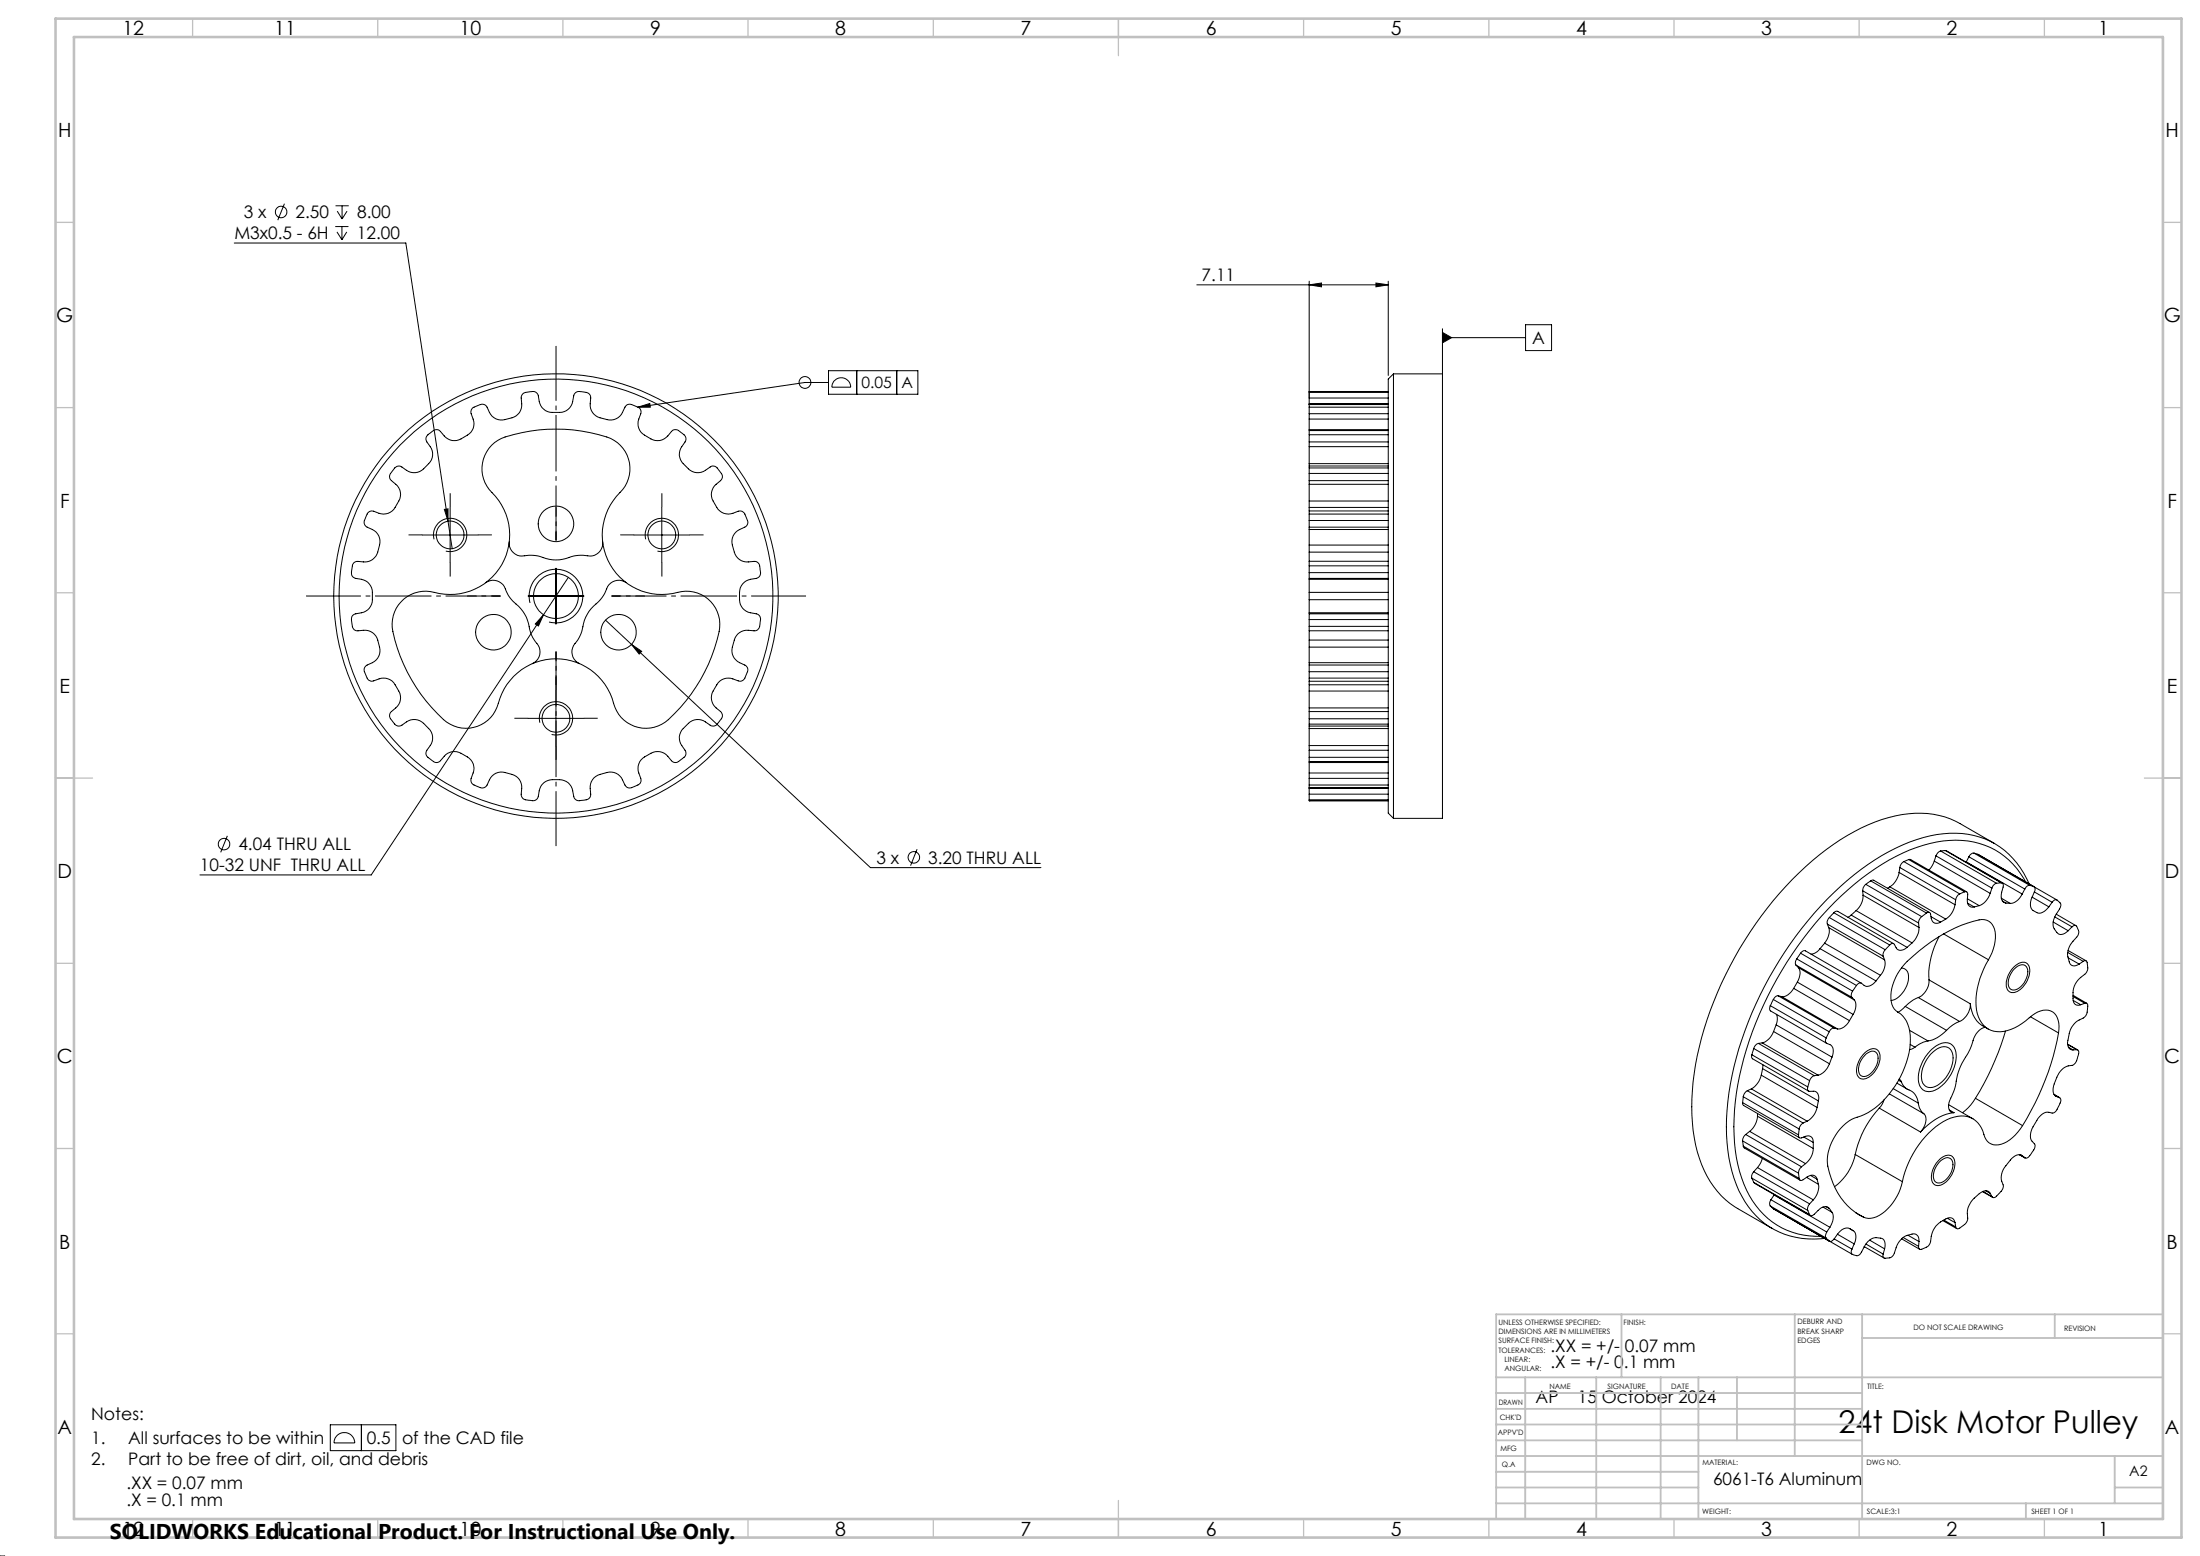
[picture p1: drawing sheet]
<svg xmlns="http://www.w3.org/2000/svg" width="594mm" height="420mm" viewBox="0 0 594 420" stroke-linecap="round" stroke-linejoin="round" font-family="sans-serif">
<g fill="none" stroke="#000" stroke-width=".27">
<path d="M76.8 55l-1.8 4.4M90.6 55.5h3.6M91.1 57l1.3 2.1M92.4 55.5v3.6M93.7 57l-1.3 2.1M63.3 65.6h46.3l12.5 82.5M90.5 61.2h3.6M91 62.6l1.3 2.1M92.3 61.2v3.5M93.6 62.6l-1.3 2.1M323.1 76.9h51.7M353.5 76.9l3.3-.5v1z"/>
<path d="M353.5 75.9v31.5M371.5 76.4l3.3 .5-3.3 .5zM374.8 75.9v25.4M389.5 89.7l2.4 1.4-2.4 1.5zM389.5 91.1h22.4M389.5 88.7v12.2M411.9 87.6h7v7h-7zM115.5 117.4l.8-.6a1.74 1.74 0 0 1 2.6-.3 4.5 4.5 0 0 0 4.4 2.4l1.2-.4a5.8 5.8 0 0 0 3.3-2.9 5.4 5.4 0 0 0-.7-4.2 1.74 1.74 0 0 1 1.7-1.8l.5-.2a1.55 1.55 0 0 1 2.2 .5 4 4 0 0 0 4.8 3.4 5.4 5.4 0 0 0 4-1.9l.6-1.8-.2-2.4a2.11 2.11 0 0 1 2.4-1.5 1.65 1.65 0 0 1 2.2 1.1 4.3 4.3 0 0 0 2.6 4.3l1.2 .2a5.2 5.2 0 0 0 4.3-.8 5.3 5.3 0 0 0 1.6-3.9 2.53 2.53 0 0 1 3-.7 1.44 1.44 0 0 1 1.5 1.5 4.1 4.1 0 0 0 1.9 5.2l2.5 .7a3.6 3.6 0 0 0 4.2-2l.8-1.6a2.01 2.01 0 0 1 2.7-.1 1.61 1.61 0 0 1 1.4 2.1 4.4 4.4 0 0 0 .1 5l.9 .8a4.7 4.7 0 0 0 4.8 1.2 8.3 8.3 0 0 0 2.9-2.6 2.77 2.77 0 0 1 2.8 1.1 1.48 1.48 0 0 1 .5 2.1 4.3 4.3 0 0 0-1.2 4.8l.7 1a4.7 4.7 0 0 0 4.2 2.5 8.5 8.5 0 0 0 3.5-1.8 2.7 2.7 0 0 1 2.4 1.8 1.44 1.44 0 0 1 0 2.1 4.1 4.1 0 0 0-2.3 5l1.2 2.3a3.6 3.6 0 0 0 4.4 1.6l1.7-.6a1.93 1.93 0 0 1 1.9 1.8 1.6 1.6 0 0 1-.4 2.5 4.3 4.3 0 0 0-3.5 3.6l.1 1.2a4.8 4.8 0 0 0 2.5 4.3 8.9 8.9 0 0 0 3.9 .2 2.78 2.78 0 0 1 1.2 2.7 1.45 1.45 0 0 1-1.1 1.8 4 4 0 0 0-4.5 3.8 5.6 5.6 0 0 0 .8 4.3 5.3 5.3 0 0 0 3.9 1.6 2.02 2.02 0 0 1 .8 2.6 1.65 1.65 0 0 1-1.6 1.9 4.3 4.3 0 0 0-4.8 1.3l-.5 1.2a4.7 4.7 0 0 0 0 4.9 9.3 9.3 0 0 0 3.2 2.1 2.51 2.51 0 0 1-.2 2.8 1.51 1.51 0 0 1-2 1.2 4.3 4.3 0 0 0-5 .1l-.8 .9a4.7 4.7 0 0 0-1.2 4.8 5.6 5.6 0 0 0 2.4 2.6 2.04 2.04 0 0 1-.6 2.7 1.61 1.61 0 0 1-2.4 .8 4.3 4.3 0 0 0-4.8-1.2l-1 .7a4.7 4.7 0 0 0-2.5 4.3 5.6 5.6 0 0 0 1.7 3.2 1.98 1.98 0 0 1-1.3 2.4 1.6 1.6 0 0 1-2.5 .2 4.1 4.1 0 0 0-5-2.2 5.4 5.4 0 0 0-4 3.7 5.8 5.8 0 0 0 .8 3.6 2.06 2.06 0 0 1-1.9 2 1.63 1.63 0 0 1-2.5-.5 4.4 4.4 0 0 0-3.6-3.5l-1.2 .1a4.8 4.8 0 0 0-4.2 2.5 5.8 5.8 0 0 0-.2 3.6 2.17 2.17 0 0 1-2.6 1.5 1.5 1.5 0 0 1-2-1.1 4.3 4.3 0 0 0-2.6-4.3 6.6 6.6 0 0 0-5.5 .6 5.5 5.5 0 0 0-1.5 3.9 2.05 2.05 0 0 1-2.7 .8 1.66 1.66 0 0 1-1.9-1.6 4.3 4.3 0 0 0-1.3-4.8l-1.1-.6a4.7 4.7 0 0 0-5 0 9.3 9.3 0 0 0-2.1 3.3 2.74 2.74 0 0 1-3-.3 1.43 1.43 0 0 1-1-1.9 4.2 4.2 0 0 0-.1-5 6.9 6.9 0 0 0-5-2.2 5.2 5.2 0 0 0-3.4 2.6 1.98 1.98 0 0 1-2.6-.7 1.59 1.59 0 0 1-.8-2.3 4.1 4.1 0 0 0 .9-5.4l-1.8-1.9a3.6 3.6 0 0 0-4.7-.3l-1.4 1a2.02 2.02 0 0 1-2.4-1.4 1.63 1.63 0 0 1-.2-2.4 4.3 4.3 0 0 0 2.4-4.4l-.4-1.2a5.3 5.3 0 0 0-2.9-3.2 5.2 5.2 0 0 0-4.2 .6 1.99 1.99 0 0 1-1.9-2 1.63 1.63 0 0 1 .4-2.4 4 4 0 0 0 3.4-4.8 4.7 4.7 0 0 0-2.5-4.3 8.8 8.8 0 0 0-3.9-.2 2.9 2.9 0 0 1-1.2-2.8 1.43 1.43 0 0 1 1.2-1.7 4.4 4.4 0 0 0 4.2-2.6l.2-1.2a5.2 5.2 0 0 0-.8-4.3 5.3 5.3 0 0 0-3.9-1.5 2.21 2.21 0 0 1-.7-2.9 1.47 1.47 0 0 1 1.6-1.7 4.3 4.3 0 0 0 4.8-1.3l.5-1.2a5.6 5.6 0 0 0 .3-4.3 5.4 5.4 0 0 0-3.4-2.5 2 2 0 0 1-.1-2.8 1.66 1.66 0 0 1 2.1-1.4 4 4 0 0 0 5.8-1 4.8 4.8 0 0 0 1.2-4.8 5.8 5.8 0 0 0-2.4-2.7 2.01 2.01 0 0 1 .7-2.6 1.66 1.66 0 0 1 2.3-.8 4 4 0 0 0 5.9 .5 5.6 5.6 0 0 0 2.4-3.7 5.3 5.3 0 0 0-1.7-3.9l-.1-.7zM172.2 109.9l3.2-1 .2 1zM223.7 100.1h24.1v6.3h-24.1zM223.7 103.2h-6.4l-45.1 6.7M225.2 102.8a2.56 2.56 0 0 1 2.8-.7 2.56 2.56 0 0 1 1.7 2.4h-5.1l.2-.9z"/>
<path d="M231.3 100.1v6.3M242.1 100.1v6.3M353.5 117.4v1.9M353.5 116.2v1.2M353.5 116v.2M353.5 113.1v2.9M353.5 109.9v1.8M353.5 109.2v.7M353.5 109.1v.1M353.5 105.9v1.5M353.5 105.7v.2M353.5 105.7h.1"/>
<path d="M353.5 116h21.3M353.5 109.1h21.3M353.5 105.7h21.3M353.5 107.4v1.7M353.5 111.7v1.4M353.5 119.3v1.3M353.5 119.3h21.3M353.5 117.4h21.3M353.5 116.2h21.3M353.5 113.1h21.3M353.5 111.7h21.3M353.5 109.9h21.3"/>
<path d="M353.5 109.2h21.3M353.5 109h21.3M353.5 107.4h21.3M353.5 105.9h21.3M376.2 100.9v120M376.2 100.9l-1.4 1.4v117.2l1.4 1.4M376.2 100.9h13.3M389.5 100.9v120h-13.3M120 137.5l1-.1v3.3zM121.5 136.9v15M132.7 120.2a10.5 10.5 0 0 1 5.9-2.9 44.3 44.3 0 0 1 26.3 1 9 9 0 0 1 2.5 14.6 16.2 16.2 0 0 0-2.3 20 16.2 16.2 0 0 0 18.9 6.8 9 9 0 0 1 10.2 10.8 44.7 44.7 0 0 1-14.6 24.4 9.1 9.1 0 0 1-14.3-6.4 16.2 16.2 0 0 0-16.5-10.6 16.2 16.2 0 0 0-14.6 13 9 9 0 0 1-14.4 3.4 45.1 45.1 0 0 1-13.9-24.9 9 9 0 0 1 11.4-9.5 16.1 16.1 0 0 0 18.5-8 16.1 16.1 0 0 0-3.7-19.8 9 9 0 0 1 .6-11.9zM178.7 136.9v15"/>
<path d="M353.5 138.8v1.7M353.5 137.9v.9M353.5 137v.9M353.5 127.8v1.9M353.5 126.3v1.5M353.5 125.8v.5M353.5 130.7v4.5M353.5 120.6v4.5M353.5 137.9h21.3M353.5 125.8h21.3M353.5 125.1v.7M353.5 129.7v1"/>
<path d="M353.5 135.2v1.8M353.5 138.8h21.3M353.5 137h21.3M353.5 129.7h21.3M353.5 127.8h21.3M353.5 126.3h21.3M353.5 130.7h21.3M353.5 135.2h21.3M353.5 125.1h21.3M353.5 120.6h21.3M114 144.4h15M117.2 145.6a4.5 4.5 0 0 1 3.9-5.7 4.5 4.5 0 0 1 4.9 4.9 4.5 4.5 0 0 1-5.6 3.9"/>
<path d="M131.1 157.3a3.6 3.6 0 0 1 5.6 2.2 10 10 0 0 0 3.3 4.1 10.9 10.9 0 0 1 3.2 6.8l.7 1.7 .7 1.1a3.5 3.5 0 0 1-.9 5.9M137.5 146.2a3.5 3.5 0 0 0 4.7 3.7 10 10 0 0 1 5.2 .9 10.7 10.7 0 0 0 7.5-.7l3.1-.2a3.6 3.6 0 0 0 4.7-3.7M150.1 153.4v15M153.5 155.8l-53.3 80.4h-46.2M169.1 157.3a3.6 3.6 0 0 0-5.6 2.2 12.7 12.7 0 0 1-3.9 4.8 11.4 11.4 0 0 0-2.5 6.1l-1.1 2.3a4.1 4.1 0 0 0-1 5.2l.9 .9 .6 .3M171.2 144.4h15M174.3 145.6a4.5 4.5 0 0 1 4-5.7 4.5 4.5 0 0 1 4.9 4.9 4.5 4.5 0 0 1-5.7 3.9M353.5 154.6v1.5M353.5 152.7v1.9M353.5 156.4v3.5M353.5 149v2.5M353.5 140.5v1.8"/>
<path d="M353.5 142.9v4.2M353.5 156.1h21.3M353.5 154.6h21.3M353.5 152.7h21.3M353.5 156.4h21.3M353.5 142.3v.6M353.5 147.1v1.9M353.5 156.1v.3M353.5 159.9v2M353.5 159.9h21.3M353.5 149h21.3M353.5 142.3h21.3"/>
<path d="M353.5 140.5h21.3M353.5 142.9h21.3M353.5 147.1h21.3M374.8 151.5h-21.3v1.2M142.6 160.9h15M143.1 162.8a7.2 7.2 0 0 1 6.4-9.1 7.2 7.2 0 0 1 7.8 7.9 7.2 7.2 0 0 1-9.1 6.3M146.8 165.9l-1.4 3.1-.9-.6zM163.5 167.4l7 6.5M170.5 173.9l2.7 1.9-.6 .7zM170.5 173.9l64.5 60.3h46.1M353.5 165.7v1.5M353.5 167.2v1.9"/>
<path d="M353.5 169.1v1.2M353.5 161.9v3.5M353.5 170.3v2.5M353.5 179.5v1.8M353.5 174.7v4.2M353.5 170.3h21.3M353.5 167.2h21.3M353.5 165.7h21.3M353.5 169.1h21.3M353.5 165.4v.3M353.5 172.8v1.9M353.5 178.9v.6"/>
<path d="M353.5 165.4h21.3M353.5 161.9h21.3M353.5 172.8h21.3M353.5 179.5h21.3M353.5 178.9h21.3M353.5 174.7h21.3M142.6 193.9h15M145.8 195.1a4.5 4.5 0 0 1 3.9-5.7 4.5 4.5 0 0 1 4.9 4.9 4.5 4.5 0 0 1-5.7 3.9M150.1 186.4v15M353.5 181.3v1.7M353.5 183v.9M353.5 183.9v.9"/>
<path d="M353.5 192.1v1.9M353.5 194v1.5M353.5 195.5v.5M353.5 186.5v4.6M353.5 196.7v4.5M353.5 183.9h21.3M353.5 196h21.3M353.5 184.8v1.7M353.5 191.1v1M353.5 196v.7M353.5 181.3h21.3M353.5 183h21.3"/>
<path d="M353.5 184.8h21.3M353.5 194h21.3M353.5 192.1h21.3M353.5 195.5h21.3M353.5 191.1h21.3M353.5 186.5h21.3M353.5 196.7h21.3M353.5 202.5v1.9M353.5 204.4v1.1M353.5 205.5v.3M353.5 205.8v2.9M353.5 210.1v1.8"/>
<path d="M353.5 211.9v.7M353.5 212.6v.1M353.5 214.4v1.5M353.5 215.9v.2M353.5 216.1h.1M353.5 205.8h21.3M353.5 212.7h21.3M353.5 216.1h21.3M353.5 201.2v1.3M353.5 208.7v1.4M353.5 212.7v1.7M353.5 204.4h21.3"/>
<path d="M353.5 202.5h21.3M353.5 201.2h21.3M353.5 205.5h21.3M353.5 208.7h21.3M353.5 211.9h21.3M353.5 210.1h21.3M353.5 212.6h21.3M353.5 212.8h21.3M353.5 215.9h21.3M353.5 214.4h21.3M61.4 225.6l-1.8 4.5M247.6 229.2l-1.7 4.5"/>
<path d="M503.8 238.7a2.14 2.14 0 0 0-.9 1.7M503.8 238.7l15.1 8.7M505.1 237.8l.7-.3 15.2 8.8M505.1 237.8l-1.3 .9M505.1 237.8l15.1 8.7M510.3 239.4l-.7 .4M510.3 239.4l15.1 8.7M512.8 235.5a5.8 5.8 0 0 1-2.5 3.9M512.8 235.5l15.1 8.7M512.9 234.2l-.1 1.3M512.9 234.2l15.1 8.7M514 232.6a2.21 2.21 0 0 0-1.1 1.6"/>
<path d="M514 232.6l15.1 8.7M515.3 232h.6l15.1 8.7M515.3 232l-1.3 .6M515.3 232l15.1 8.7M522.3 232.4l-.9 1.7-.6 .7M522.3 232.4l15.1 8.7M522.7 231l-.4 1.4M522.7 231l15.1 8.7M524 229.7a2.05 2.05 0 0 0-1.3 1.3M524 229.7l15.1 8.7M525.2 229.6l15.4 8.8M525.2 229.6l-1.2 .1"/>
<path d="M525.2 229.6l15.1 8.7M530.9 232.6v.1M530.9 232.6l15.1 8.7M531.6 231.3l-.7 1.3M531.6 231.3l15.1 8.7M533 230.3l1 .3M533 230.3a1.58 1.58 0 0 0-1.4 1M533 230.3l15 8.7M534 230.6l21.3 12.3M534 230.6h.1M537.8 239.7l-.4 1.4M538.6 227.7l-9.4-5.4a24.6 24.6 0 0 0-19.3-1.6 60 60 0 0 0-26 16.7 98.8 98.8 0 0 0-26.5 52.3 49.5 49.5 0 0 0 2 24.6 23.3 23.3 0 0 0 9.8 11.9l9.3 5.4"/>
<path d="M539.1 238.4a1.86 1.86 0 0 0-1.3 1.3M540.3 238.3l-1.2 .1M540.3 238.3a.78 .78 0 0 1 .5 1.1l-.3 1.4a2.02 2.02 0 0 0 1.1 3M546.7 240l-.7 1.3M546.9 238a20.9 20.9 0 0 0-22.2-11 46.9 46.9 0 0 0-22.1 10.2 94.9 94.9 0 0 0-34.1 60.3 43.2 43.2 0 0 0 3.8 25.2 20.7 20.7 0 0 0 19.4 11M547.9 238.6a21.6 21.6 0 0 0-23.2-13.5 47.4 47.4 0 0 0-24.1 11.1 98.2 98.2 0 0 0-33.8 58.9 48.2 48.2 0 0 0 2.7 26.3 21.6 21.6 0 0 0 23.2 12.9M548 239a1.35 1.35 0 0 0-1.3 1M548 239a1.18 1.18 0 0 1 1.2 .5 1.18 1.18 0 0 1 .1 1.3M485.1 258.8a1.53 1.53 0 0 0-.2 1.7M485.1 258.8l15.1 8.7M486.2 257.3a1.08 1.08 0 0 1 1.3-.6l15 8.7M486.2 257.3l-1.1 1.5"/>
<path d="M486.2 257.3l15.1 8.7M491.4 256.1l-1.3 1.1-1.1 .3M491.4 256.1l15.1 8.7M492.7 254.6l-1.3 1.5M492.7 254.6l15 8.7M493.4 249.4l.3 1M493.4 249.4l15.1 8.7M493.7 250.4a4.9 4.9 0 0 1-1 4.2M493.7 250.4l15.1 8.7M493.9 247.7a1.79 1.79 0 0 0-.5 1.7M493.9 247.7l15.1 8.6M495.1 246.4l.6-.4h.5l15.1 8.7"/>
<path d="M495.1 246.4l-1.2 1.3M495.1 246.4l15.1 8.7M499.8 247l-.9 .6M499.8 247l15.1 8.7M501.2 245.8l-1.4 1.2M501.2 245.8l15.1 8.7M502.9 240.4l.1 1.2M502.9 240.4l15.1 8.7M503 241.6a5.3 5.3 0 0 1-1.8 4.2M503 241.6l15.1 8.7M508.5 258.1l.3 1M508.8 259.1a4.6 4.6 0 0 1-1.1 4.2"/>
<path d="M509 256.3a2.11 2.11 0 0 0-.5 1.8M510.2 255.1l-1.2 1.2M510.2 255.1a.75 .75 0 0 1 1.3-.2 1.8 1.8 0 0 0 1.7 1.6l.8-.2 .9-.6M516.3 254.5l-1.4 1.2M518 249.1l.1 1.2M518.1 250.3a5.7 5.7 0 0 1-1.8 4.2M518.9 247.4a2.14 2.14 0 0 0-.9 1.7M520.2 246.5l-1.3 .9M520.2 246.5a.6 .6 0 0 1 .6-.3 .6 .6 0 0 1 .5 .6 2.53 2.53 0 0 0 1 2.3l.8 .1 .8-.3M521.4 247.4l2.5 1.5M523.6 252.8a21.6 21.6 0 0 0-2.8 11.7M524.8 252.1l12.1 7"/>
<path d="M525.4 248.1l-1.5 .8M527.9 244.2a5.8 5.8 0 0 1-2.5 3.9M528 242.9l-.1 1.3M529.1 241.3a2.21 2.21 0 0 0-1.1 1.6M530.4 240.7l-1.3 .6M530.4 240.7a.62 .62 0 0 1 .7 .1 .62 .62 0 0 1 .2 .7 3.6 3.6 0 0 0 .3 3 1.33 1.33 0 0 0 1.4 .3M531.2 242.6l3.2 1.9M531.2 243.8l1.8 1M534.4 244.5l-1.4 .3M536.9 259.1a20.6 20.6 0 0 0-3 14.5 6.2 6.2 0 0 0 9 4.3l2-1 3-2.2a6 6 0 0 1 5.7-1.8 4.6 4.6 0 0 1 2.3 5l-.1 .9M536.9 259.1a10.4 10.4 0 0 0 1.3-9 3.3 3.3 0 0 0-3.8-1.8 41.4 41.4 0 0 0-21.5 13.6 10.8 10.8 0 0 0-1.8 9.9l1.3 1.4M537.4 241.1a5 5 0 0 1-3 3.4"/>
<path d="M540.3 242.4l2.5 1.5M540.6 243.2l1 .6M541.6 243.8l1.2 .1M546 241.3a4 4 0 0 1-3.2 2.6M548.7 242.2a2.68 2.68 0 0 0 2 4.3l1.3-.5 1.2-1.2M548.7 242.2l4.5 2.6M549.3 240.8l-.6 1.4M549.3 240.8l4.8 2.7M554.1 243.5a1.06 1.06 0 0 1 .9-.7 1.06 1.06 0 0 1 1 .7 1.31 1.31 0 0 1 .1 1.9l-.9 1.3a3.7 3.7 0 0 0 .7 5.4h1.2l1.3-.9M554.1 243.5l-.9 1.3M554.4 248.9l4 2.3M554.8 247.5l4.6 2.7"/>
<path d="M555.2 246.8l5.3 3.1M558.3 257.1l4.2 2.4M558.4 256.6l4.8 2.7M558.4 258.5l3 1.7M559.4 250.2a.87 .87 0 0 1 1.1-.4 .87 .87 0 0 1 .5 1 1.75 1.75 0 0 1-.3 2.2 5.9 5.9 0 0 0-2.4 5.3 2.71 2.71 0 0 0 1 2.2 1.85 1.85 0 0 0 2.1-.3M559.4 250.2l-1 1M562.5 259.5a.73 .73 0 0 1 .9 0 .73 .73 0 0 1 .2 .9l.1 .7a2.06 2.06 0 0 1-.8 1.9 6.3 6.3 0 0 0-2.9 7.8 1.34 1.34 0 0 0 1.8 .4M562.5 259.5l-1.1 .7M478 271.4a1.12 1.12 0 0 0 .1 1.5l15.1 8.7M478 271.4l15.1 8.8M478.8 269.8l-.8 1.6M478.8 269.8l15.1 8.7"/>
<path d="M478.9 278.4a4.7 4.7 0 0 1-3.1 3.1M478.9 278.4l15.1 8.7M479.6 276.6l-.7 1.8M479.6 276.6l15 8.7M479.6 273.8l.3 1.2-.3 1.6M480.1 268.8a1.49 1.49 0 0 0-1.3 1M480.1 268.8l.9 .2M480.1 268.8l15.1 8.7M481 269l15.1 8.7M484.3 266.8a3.7 3.7 0 0 1-3.3 2.2M484.3 266.8l15.1 8.7M484.9 260.5l.7 .7"/>
<path d="M484.9 260.5l15.1 8.7M485.3 265.1l-1 1.7M485.3 265.1l15 8.7M485.6 261.2a3.5 3.5 0 0 1-.3 3.9M485.6 261.2l15 8.7M493.9 278.5l-.8 1.7M495.2 277.5a1.49 1.49 0 0 0-1.3 1M495.2 277.5l.9 .2M499.4 275.5a3.6 3.6 0 0 1-3.3 2.2M500 269.2l.6 .7M500.2 267.5a1.53 1.53 0 0 0-.2 1.7M500.3 273.8l-.9 1.7"/>
<path d="M500.6 269.9a3.5 3.5 0 0 1-.3 3.9M501.3 266l-1.1 1.5M506.5 264.8a2.4 2.4 0 0 1-4 .5l-.7 .2-.5 .5M507.7 263.3l-1.2 1.5M512.3 273.1l.2 .1M512.3 273.2h.1M512.4 273.2a8.6 8.6 0 0 1 3.4 8.5 25.2 25.2 0 0 1-11.4 18.6l-1 .5a13.1 13.1 0 0 0-9.9 14 19.4 19.4 0 0 0 8.5 13.2l1.2 .6M513.4 261.3a2.1 2.1 0 0 1 1.9 2.8 6.8 6.8 0 0 1-4.7 6M514.4 271.7l-1.8 1.6M514.4 271.7l11.2 6.4M515.6 278.1l5 2.9M517.9 269.3a10.2 10.2 0 0 0-3.5 2.4"/>
<path d="M517.9 269.3l11.2 6.4M520.8 264.5a5.1 5.1 0 0 1-2.9 4.8M520.8 264.5l11.2 6.5M525.6 278.1a8.9 8.9 0 0 1-5 2.9M529.1 275.7a9.1 9.1 0 0 0-3.5 2.4M532 271a5.2 5.2 0 0 1-2.9 4.7M532 271a7.7 7.7 0 0 0 4.8 6.8M536 277.3a5 5 0 0 0-3.4 4.2l-1.2 2.8a18.6 18.6 0 0 0-3.5 9.2l-.4 1.2a8.1 8.1 0 0 0-1.3 4.5 1.28 1.28 0 0 0 1.4 1.1M541.5 278.3a75.8 75.8 0 0 1-8.1 18.2M543.5 261.2a2.93 2.93 0 0 1 3.9-1.1 4.4 4.4 0 0 1-.3 5.1 4.2 4.2 0 0 1-4.3 2.6 2.96 2.96 0 0 1-.8-4l.6-1.4zM543.8 261.6a2.18 2.18 0 0 1 3.3-.7 4.8 4.8 0 0 1-1.9 5.7 1.72 1.72 0 0 1-2.1 .5 1.72 1.72 0 0 1-.9-2l.5-1.8zM548.2 274.4l7.6 4.4"/>
<path d="M555.8 278.8a72.8 72.8 0 0 1-9.7 25M559.7 268.7l3.7 2.1M559.7 269l3.2 1.8M559.8 270l2 1.2M562.9 270.8a.76 .76 0 0 1 .8 .3 .76 .76 0 0 1 0 .9l-.1 .8a2.39 2.39 0 0 1-1.1 2 6.3 6.3 0 0 0-4.2 6 1.78 1.78 0 0 0 1.4 2.6M562.9 270.8l-1.1 .4M470.5 297.6l.3 .8 15.1 8.7M470.5 297.6l15.1 8.7M470.7 296l-.2 1.6M470.7 296l15.1 8.7M471.8 294.4a2.38 2.38 0 0 0-1.1 1.6M471.8 294.4l15 8.7"/>
<path d="M472.9 293.9l-1.1 .5M472.9 293.9l15 8.7M473 284.7l-.1 .7 .3 .4 15.1 8.7M473 284.7l15.1 8.7M473.5 283l-.5 1.7M473.5 283l15.1 8.7M474.8 281.6a1.98 1.98 0 0 0-1.3 1.4M474.8 281.6l15.1 8.8M475.5 290.2a5.7 5.7 0 0 1-2.6 3.7M475.5 290.2l15.1 8.7M475.8 281.5l-1 .1M475.8 281.5l15.1 8.7"/>
<path d="M475.9 288.4l-.4 1.8M475.9 288.4l15.1 8.8M476 287.4l-.1 1M488.1 293.4a.77 .77 0 0 0 .5 1.2 1.8 1.8 0 0 1 2.2 .6l.3 .9-.1 1.1M488.6 291.7l-.5 1.7M489.9 290.4a2.01 2.01 0 0 0-1.3 1.3M490.6 298.9a5.4 5.4 0 0 1-2.7 3.7M490.9 290.2l-1 .2M491 297.2l-.4 1.7M493.1 280.2a1.03 1.03 0 0 0 .1 1.4 2.15 2.15 0 0 1 1.6 3.2l-.2 .5M494 287.1a4.7 4.7 0 0 1-3.1 3.1M494.6 285.3l-.6 1.8"/>
<path d="M503.5 284.2a2.62 2.62 0 0 1 3.6-.6 5.1 5.1 0 0 1-1.1 5.9 3.4 3.4 0 0 1-3.8 1.6 3.5 3.5 0 0 1-.4-4.5l.6-1.1zM503.8 284.5l.5-.3a1.62 1.62 0 0 1 2-.3 1.62 1.62 0 0 1 .8 1.7 5.3 5.3 0 0 1-3.7 5 1.83 1.83 0 0 1-1.5-2.8l.7-1.8zM507.4 299.1a26.6 26.6 0 0 0-6.5 12.5M507.4 299.1l11.1 6.5M508.7 296.9l-.5 1.2-.8 1M510.1 295.3l9.3 5.3M511.2 293.8l6.7 4M512.2 292.4l2.7 1.6M512.6 291.6l.8 .4M512.8 291.3l.6 .7M513.4 292a4.3 4.3 0 0 0 3 2.7l1 1.3 .5 1.8M515.8 281.9l1.2 .8"/>
<path d="M517 282.7l-1.4 .6M517.9 297.8a4.1 4.1 0 0 0 1.5 2.8M520.6 281a8.1 8.1 0 0 0-3.6 1.7M521.3 284.6a4.5 4.5 0 0 1 4.6-1.9 3.6 3.6 0 0 1 1.3 4.4 8.7 8.7 0 0 1-5.3 6.4 2.53 2.53 0 0 1-3.1-3 10 10 0 0 1 2.5-5.9zM521.7 283.2a4.2 4.2 0 0 1 5.3-1.2 5.8 5.8 0 0 1 .5 6.5 9.4 9.4 0 0 1-6.3 6.1 2.98 2.98 0 0 1-3.3-3.4 11.5 11.5 0 0 1 3.8-8zM526.1 298.2l6.6 3.8M526.3 299.6l1.3 .7M533.4 296.5l-1.3 1.7-2.2 2.1M533.4 296.5l12.7 7.3M554.9 295.8l.3 .2M555.2 296l.9 .3M556.1 296.3a1.39 1.39 0 0 1-.1 1.9l-.5 1a1.66 1.66 0 0 1-1.4 1.2 3.2 3.2 0 0 0-4.2 2 6.8 6.8 0 0 0-1.7 4.5 2.49 2.49 0 0 0 1.2 1.9 4 4 0 0 1-1.4 3.1 1.04 1.04 0 0 1-1.3 .6"/>
<path d="M556.1 296.3l-1.5-.9 1.5 .9M558.2 281.8l2.8 1.6M558.3 281.9l2.4 1.4M558.5 282.7l1.2 .7M560.7 283.3a1.33 1.33 0 0 1 .3 2.1l-.2 .6a2.02 2.02 0 0 1-1.4 1.6 4.5 4.5 0 0 0-4.1 3.2 7.1 7.1 0 0 0-.9 3.9l.3 .8 .5 .5M560.7 283.3l-1 .1M470.5 308l.2 1.4M470.5 308l15.1 8.7M470.7 309.4l.3 .5 15.1 8.7M470.7 309.4l15.1 8.7M471.3 306.2a2.27 2.27 0 0 0-.8 1.8M471.3 306.2l15.1 8.7"/>
<path d="M472.4 305.4l-1.1 .8M472.4 305.4l15.1 8.7M473 318l.5 1.1M473 318l15.1 8.7M473.5 316.3a1.84 1.84 0 0 0-.5 1.7M473.5 319.1l15.3 9M473.5 316.3l15.1 8.7M473.5 319.1l15.1 8.8M474.5 301.3a5.7 5.7 0 0 1-2.1 4.1M474.5 300.5v.8M474.5 315.2l-1 1.1M474.5 301.3l15.1 8.7"/>
<path d="M474.5 315.2l15.1 8.7M475.8 312.7l-.6 1.5-.7 1M485.6 316.7l.2 1.4M485.6 306.3a.63 .63 0 0 0 .1 .7 .63 .63 0 0 0 .7 .1 2.48 2.48 0 0 1 2.6-.2l.4 .6 .2 .9M485.8 318.1a.59 .59 0 0 0 .4 .5 .59 .59 0 0 0 .6-.2l1.1-.7a1.55 1.55 0 0 1 2.7 .6M485.8 304.7l-.2 1.6M486.4 314.9a2.09 2.09 0 0 0-.8 1.8M486.8 303.1a2.2 2.2 0 0 0-1 1.6M487 306.9l2.6 1.5M487.5 314.1l-1.1 .8M487.8 317.8l3.2 1.9M487.9 302.6l-1.1 .5"/>
<path d="M488.8 317.3l1.8 1M489.6 310a5.5 5.5 0 0 1-2.1 4.1M489.6 308.4v1.6M490.6 318.3l.4 1.4M491 319.7a5 5 0 0 1-1.4 4.2M500.9 311.6a14.2 14.2 0 0 1-5.6 8.7M500.9 311.6l12.7 7.4M513.6 319a13.3 13.3 0 0 1-7.7 9.7 3.7 3.7 0 0 1-2.7-.1M519.4 300.6a3.2 3.2 0 0 1-.1 3.9l-.8 1.1M523.6 313.7l.9-.8a1.63 1.63 0 0 1 2-.3 1.63 1.63 0 0 1 .8 1.8 5.3 5.3 0 0 1-3.7 4.9 1.84 1.84 0 0 1-1.5-2.7l.4-1.2zM523.7 312.9a2.47 2.47 0 0 1 3.7-.4 5.9 5.9 0 0 1-2.2 6.7 2.07 2.07 0 0 1-3.5-.2 6.2 6.2 0 0 1 2-6.1zM527.6 300.3a14.3 14.3 0 0 0-9.1 5.3"/>
<path d="M545.2 311.7l1.6 .8M545.3 311.7l1.4 .8M545.7 311.8l.3 .1M546 311.9a2.48 2.48 0 0 0-3.2 1.2l-1.2 1.6a4.8 4.8 0 0 0-.7 5.5 5.3 5.3 0 0 1-2.6 3.1l-.5-.3M546 311.9l.7 .6M546.1 303.8a9.6 9.6 0 0 1-7.2 5.3 3.3 3.3 0 0 1-3.2-2.8 6.1 6.1 0 0 0-8.1-4.8 20.3 20.3 0 0 0-11 9.8l-1.8 3.8-1.2 3.9M478 325.5l.8 .8M478 325.5l15.1 8.7M478.2 323.8a1.53 1.53 0 0 0-.2 1.7M478.2 323.8l15 8.7M478.8 326.3l21.3 12.3M478.8 326.3h.1"/>
<path d="M479 322.6l-.8 1.2M479 322.6l15.1 8.7M479 322.5v.1M485 329.9h.1M488.1 326.7l.5 1.2M488.6 325a1.93 1.93 0 0 0-.5 1.7M489.6 323.9l-1 1.1M492.2 325.8l2.4 1.4M493 325.7l1 .5M493.1 334.2a1.18 1.18 0 0 0 1 .8 1.18 1.18 0 0 0 1.1-.6M493.2 332.5a1.38 1.38 0 0 0-.1 1.7M494 326.2a1.97 1.97 0 0 0-3.1 .5l-1 1a.77 .77 0 0 1-1.3 .2"/>
<path d="M494 326.2l.6 1M494.1 331.3l-.9 1.2M494.6 327.2a3.9 3.9 0 0 1-.5 4.1M495.2 334.4l4.8 2.8M496.1 333.1a2.72 2.72 0 0 1 4.2-.9 2.77 2.77 0 0 1 .3 3.6M496.1 333.1l-.9 1.3M496.1 333.1l4.5 2.7M500.6 335.8l-.6 1.4M501.1 327.4l2.1 1.2M503.3 336.5l5.4 3.1M503.8 335.8l4.7 2.7M504.8 334.7l4 2.4"/>
<path d="M508.8 337.1a2.09 2.09 0 0 0-.1-2.3 2.09 2.09 0 0 0-2.2-.7 4.2 4.2 0 0 0-3.2 2.5l-.7 1.4a1.54 1.54 0 0 1-1.3 .9 1.54 1.54 0 0 1-1.4-.8l.1-.9M508.8 337.1l-.3 1.4M513.4 334.4l4.9 2.8M513.9 334l4.1 2.4M515.2 333.4l2.9 1.7M518.1 335.1a1.58 1.58 0 0 0-1.8-2 5.7 5.7 0 0 0-4.8 5.1 2.21 2.21 0 0 1-2.9 1.3l-.1-1M518.1 335.1l-.1 1.3M524.6 329.5l3.7 2.1M524.9 329.3l3.1 1.9M525.8 328.8l2.1 1.2M527.9 330a1.51 1.51 0 0 0-1-1.3 1.51 1.51 0 0 0-1.5 .3 6.9 6.9 0 0 0-4.3 6.5 3.6 3.6 0 0 1-2.7 1.7l-.3-.2-.1-.6M527.9 330l.1 1.2"/>
<path d="M535.3 321.6l2.7 1.6M535.4 321.6l2.4 1.4M536.1 321.4l1.3 .7M537.4 322.1a1.81 1.81 0 0 0-3 .1 6.4 6.4 0 0 0-3.1 6.6 3.8 3.8 0 0 1-2.9 2.9l-.4-.5M537.4 322.1l.4 .9M89.2 384.6h17.7v7h-17.7zM90.9 387.5a2.8 2.8 0 0 1 3.1-.6 2.8 2.8 0 0 1 1.8 2.6h-5.6l.2-1.2zM97.6 384.6v7M-.1 420h1.4M0 420h.1"/>
<circle cx="75.9" cy="57.2" r="1.56"/>
<circle cx="217.3" cy="103.2" r="1.59"/>
<circle cx="121.5" cy="144.4" r="3.7"/>
<circle cx="150.1" cy="141.4" r="4.8"/>
<circle cx="178.7" cy="144.4" r="3.8"/>
<circle cx="133.2" cy="170.7" r="4.8"/>
<circle cx="150.1" cy="160.9" r="60"/>
<circle cx="150.1" cy="160.9" r="6.1"/>
<circle cx="150.1" cy="160.9" r="58.6"/>
<circle cx="167" cy="170.7" r="4.8"/>
<circle cx="150.1" cy="193.9" r="3.7"/>
<circle cx="60.5" cy="227.8" r="1.56"/>
<circle cx="246.7" cy="231.4" r="1.55"/>
</g>
<g fill="none" stroke="#000" stroke-width=".27" stroke-dasharray="15.2 1.3 1.3 1.3" stroke-linecap="butt">
<path d="M121.6 136.9v-3.8M178.7 136.9v-3.8M114.1 144.4h-3.8M121.6 151.9v3.7M129.1 144.4h3.7M150.1 145.9v-2.3M171.2 144.4h-3.7M178.7 151.9v3.7M186.2 144.4h3.8M135.1 160.9h-2.2M150.1 175.9v2.2M165.1 160.9h2.3"/>
<path d="M142.6 193.9h-3.7M150.1 186.4v-3.8M157.6 193.9h3.8M150.1 201.4v3.7"/>
</g>
<path d="M150.1 145.9v-9M135.1 160.9h-9M150.1 175.9v9M165.1 160.9h9" fill="none" stroke="#000" stroke-width=".27" stroke-dasharray="15.2 1.3 1.3 1.3" stroke-dashoffset="12.6" stroke-linecap="butt"/>
<path d="M150.1 145.9v-52.5M135.1 160.9h-52.5M150.1 175.9v52.5M165.1 160.9h52.5" fill="none" stroke="#000" stroke-width=".27" stroke-dasharray="15.2 1.3 1.3 1.3" stroke-dashoffset=".4" stroke-linecap="butt"/>
<g fill="none" stroke="#c0c0c0" stroke-width=".35">
<path d="M52 5v5M102 5v5M152 5v5M202 5v5M252 5v5M302 5v10M352 5v5M402 5v5M452 5v5M502 5v5M552 5v5M15 60h5"/>
<path d="M584 60h5M15 110h5M584 110h5M15 160h5M584 160h5M15 210h10M579 210h10M15 260h5M584 260h5M15 310h5M584 310h5M15 360h5"/>
<path d="M584 360h5M52 410v5M102 410v5M152 410v5M202 410v5M252 410v5M302 405v10M352 410v5M402 410v5M452 410v5M502 410v5M552 410v5"/>
</g>
<g fill="none" stroke="#c0c0c0" stroke-width=".5">
<path d="M437.8 354.8v17M484.6 354.8v38.2M502.8 354.8v55.2M554.8 354.8v6.4M584 354.8h-180v55.2M404 371.8h180M404 376h98.8M411.8 371.8v38.2M431 371.8v38.2M448.4 371.8v38.2M458.6 371.8v38.2M469 371.8v17"/>
<path d="M502.8 361.2h81.2M404 388.8h98.8M404 384.5h98.8M404 380.3h98.8M404 397.3h54.6M404 393h180M571 393v12.8M404 405.8h180M404 401.5h54.6M547 405.8v4.2M571 401.5h13"/>
</g>
<path d="M15 5h574v410h-574zM20 10h564v400h-564z" fill="none" stroke="#c0c0c0" stroke-width=".7"/>
<g fill="#000">
<path d="M389.5 89.7l2.4 1.4-2.4 1.5zM172.2 109.9l3.2-1 .2 1zM-.1 420h1.5z"/>
<path d="M120 137.5l1 3.2v-3.3zM170.5 173.9l2.1 2.6 .6-.7zM146.8 165.9l-2.3 2.5 .9 .6zM353.5 76.9l3.3-.5v1zM371.5 76.4l3.3 .5-3.3 .5z"/>
</g>
<text font-size="8.5" x="496.4" y="386.9">24t Disk Motor Pulley</text>
<text font-size="5.8" x="29.7" y="415.3">SOLIDWORKS Educational Product. For Instructional Use Only.</text>
<g font-size="5.3">
<text x="33.1" y="9.5">12</text>
<text x="74.1" y="9.5">11</text>
<text x="124.1" y="9.5">10</text>
<text x="175.5" y="9.5">9</text>
<text x="225.5" y="9.5">8</text>
<text x="275.5" y="9.5">7</text>
<text x="325.5" y="9.5">6</text>
<text x="375.5" y="9.5">5</text>
<text x="425.5" y="9.5">4</text>
<text x="475.5" y="9.5">3</text>
<text x="525.5" y="9.5">2</text>
<text x="566.5" y="9.5">1</text>
<text x="15.7" y="37">H</text>
<text x="584.7" y="37">H</text>
<text x="15.2" y="87">G</text>
<text x="584.2" y="87">G</text>
<text x="16.2" y="137">F</text>
<text x="585.2" y="137">F</text>
<text x="16.1" y="187">E</text>
<text x="585.1" y="187">E</text>
<text x="15.5" y="237">D</text>
<text x="584.5" y="237">D</text>
<text x="15.4" y="287">C</text>
<text x="584.4" y="287">C</text>
<text x="16" y="337">B</text>
<text x="585" y="337">B</text>
<text x="15.5" y="387">A</text>
<text x="584.5" y="387">A</text>
<text x="33.1" y="414.5">12</text>
<text x="74.1" y="414.5">11</text>
<text x="124.1" y="414.5">10</text>
<text x="175.5" y="414.5">9</text>
<text x="225.5" y="414.5">8</text>
<text x="275.5" y="414.5">7</text>
<text x="325.5" y="414.5">6</text>
<text x="375.5" y="414.5">5</text>
<text x="425.5" y="414.5">4</text>
<text x="475.5" y="414.5">3</text>
<text x="525.5" y="414.5">2</text>
<text x="566.5" y="414.5">1</text>
</g>
<g font-size="4.7">
<text x="65.8" y="58.9">3 x</text>
<text x="79.8" y="58.9">2.50</text>
<text x="96.4" y="58.9">8.00</text>
<text x="63.3" y="64.5">M3x0.5 - 6H</text>
<text x="96.4" y="64.5">12.00</text>
<text x="324.4" y="75.9">7.11</text>
<text x="413.7" y="92.9">A</text>
<text x="64.4" y="229.5">4.04 THRU ALL</text>
<text x="236.6" y="233.1">3 x</text>
<text x="250.6" y="233.1">3.20 THRU ALL</text>
<text x="54" y="235.2">10-32 UNF THRU ALL</text>
<text x="418.6" y="364.8">.XX = +/- 0.07 mm</text>
<text x="418.6" y="369.3">.X = +/- 0.1 mm</text>
<text x="24.6" y="383.2">Notes:</text>
<text x="414.6" y="378.6">AP</text>
<text x="426" y="378.6">15 October 2024</text>
<text x="24.6" y="389.8">1.</text>
<text x="34.6" y="389.8">All surfaces to be within</text>
<text x="99" y="389.8">0.5</text>
<text x="108.5" y="389.8">of the CAD file</text>
<text x="24.6" y="395.4">2.</text>
<text x="34.6" y="395.4">Part to be free of dirt, oil, and debris</text>
<text x="34.1" y="401.9">.XX = 0.07 mm</text>
<text x="462.5" y="400.8">6061-T6 Aluminum</text>
<text x="34.1" y="406.4">.X = 0.1 mm</text>
</g>
<g font-size="4.2">
<text x="232.6" y="104.8">0.05</text>
<text x="243.4" y="104.8">A</text>
</g>
<text font-size="3.9" x="574.9" y="398.5">A2</text>
<g font-size="2">
<text x="404.6" y="357.6">UNLESS OTHERWISE SPECIFIED:</text>
<text x="438.4" y="357.6">FINISH:</text>
<text x="485.3" y="357.5">DEBURR AND</text>
<text x="485.3" y="360">BREAK SHARP</text>
<text x="516.6" y="359">DO NOT SCALE DRAWING</text>
<text x="557.3" y="359.2">REVISION</text>
<text x="404.6" y="360.1">DIMENSIONS ARE IN MILLIMETERS</text>
<text x="404.6" y="362.6">SURFACE FINISH:</text>
<text x="404.6" y="365.1">TOLERANCES:</text>
<text x="485.3" y="362.5">EDGES</text>
<text x="406.2" y="367.6">LINEAR:</text>
<text x="406.2" y="370.1">ANGULAR:</text>
<text x="418.3" y="375">NAME</text>
<text x="434" y="374.9">SIGNATURE</text>
<text x="451.2" y="374.9">DATE</text>
<text x="504.1" y="374.9">TITLE:</text>
<text x="404.6" y="379.1">DRAWN</text>
<text x="404.9" y="383.3">CHK'D</text>
<text x="404.4" y="387.4">APPV'D</text>
<text x="405.1" y="391.8">MFG</text>
<text x="405.5" y="396">Q.A</text>
<text x="459.6" y="395.5">MATERIAL:</text>
<text x="504" y="395.5">DWG NO.</text>
<text x="459.6" y="408.5">WEIGHT:</text>
<text x="504.1" y="408.6">SCALE:3:1</text>
<text x="548.5" y="408.6">SHEET 1 OF 1</text>
</g>
</svg>
